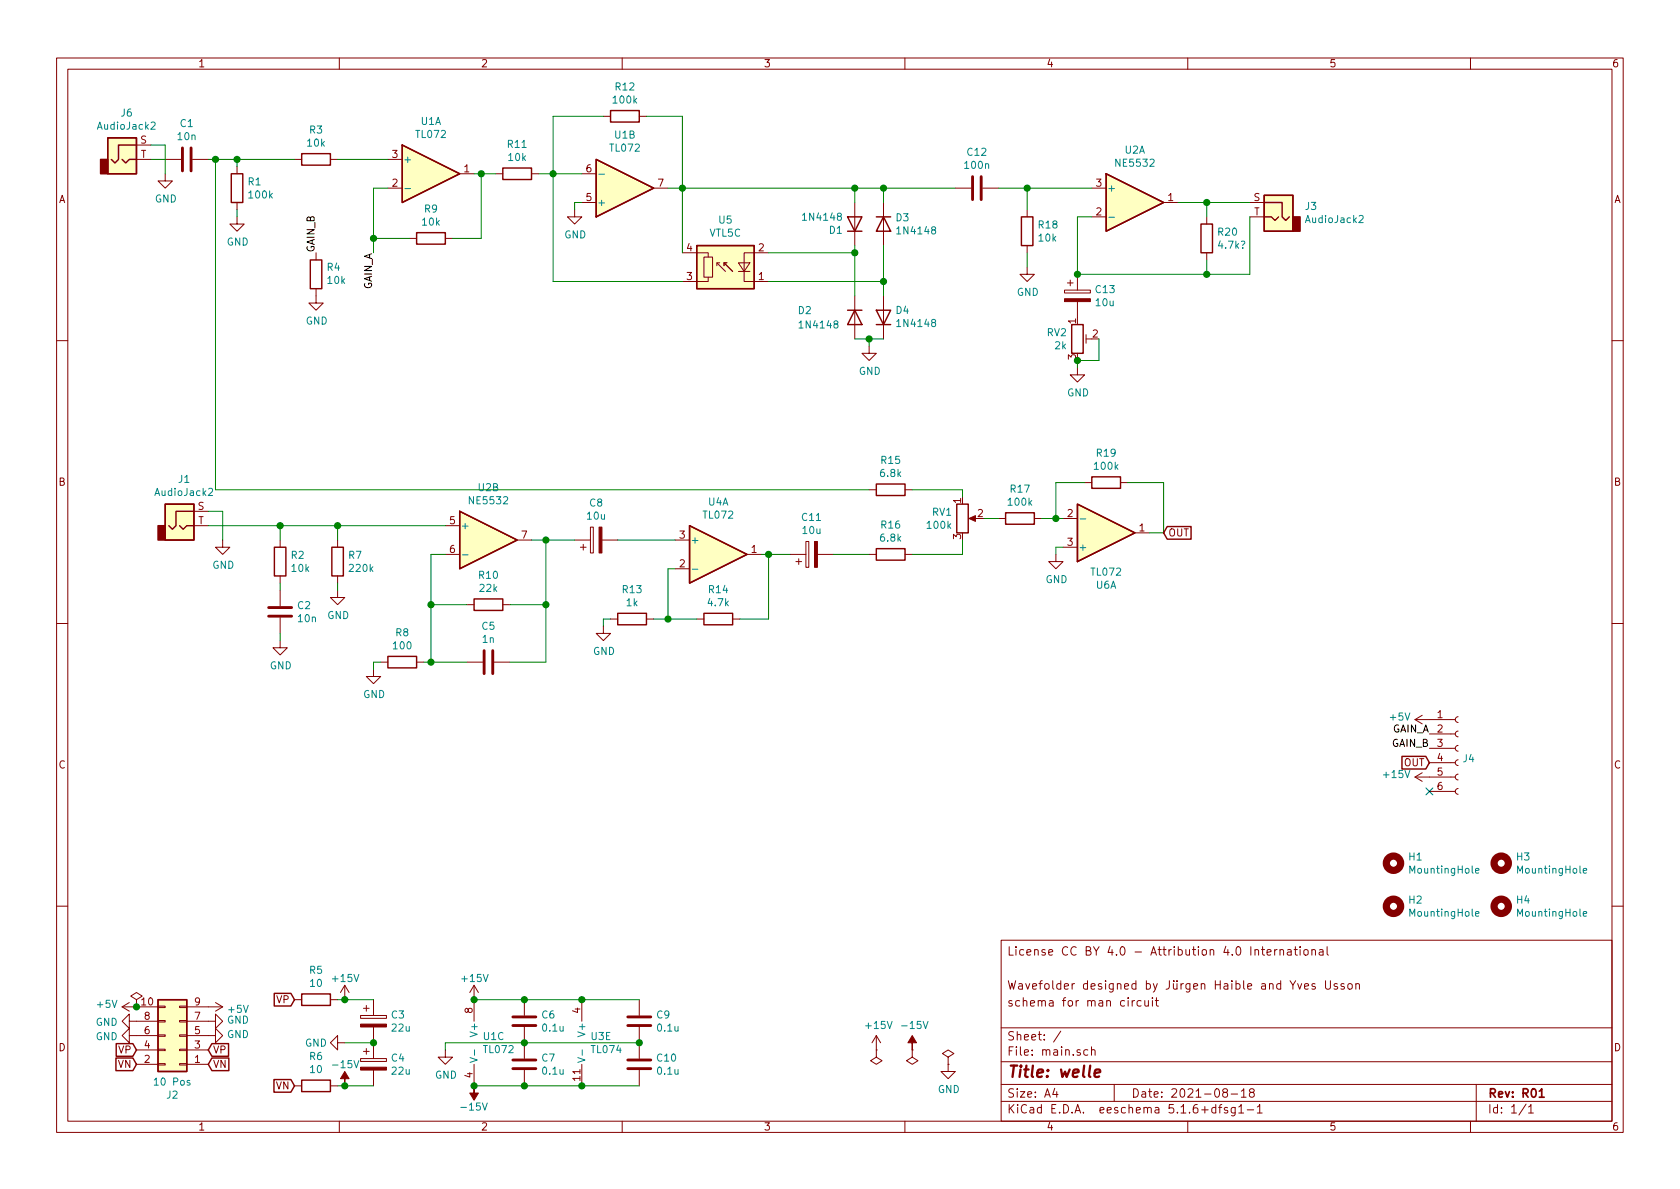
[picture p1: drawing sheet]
<svg xmlns="http://www.w3.org/2000/svg" width="297mm" height="210mm" viewBox="0 0 297 210" stroke-linecap="round" stroke-linejoin="round" font-family="sans-serif">
<g fill="none" stroke="#840000" stroke-width=".18">
<path d="M10 10.3h277v189.9h-277zM12 12.2h273v186.1h-273zM60 10.3v1.9M110 10.3v1.9M160 10.3v1.9M210 10.3v1.9M260 10.3v1.9M24.1 28.2h2.6M24.1 25.6h2.6M29.2 30.7v1.3h1.3l-1.3 1.3-1.3-1.3h1.3M29.2 28.2h2.8M34 28.2h2.8"/>
<path d="M41.9 38.3v1.3h1.3l-1.3 1.3-1.3-1.3h1.3M41.9 29.5v1.2M41.9 35.8v1.3M52.1 28.2h1.2M58.4 28.2h1.3M68.6 33.3h2.5M68.6 28.2h2.5M81.3 30.7h2.5M87.6 30.7h1.3M94 30.7h1.2M101.6 37.1v1.2h1.3l-1.3 1.3-1.3-1.3h1.3M102.9 30.7h2.5"/>
<path d="M102.9 35.8h2.5M106.7 20.6h1.2M113 20.6h1.3M115.6 33.3h2.5M151.1 35.8v7.6M156.2 35.8v7.6M168.9 33.3h2.8M173.7 33.3h2.8M181.6 37.1v1.2M193 33.3h2.6M193 38.3h2.6M205.7 35.8h2.6"/>
<path d="M213.4 38.3v1.3M221 35.8h2.5M221 38.3h2.5M55.9 51v2.6h1.2l-1.2 1.3-1.3-1.3h1.3M55.9 44.7v1.3M72.4 42.2h1.3M78.7 42.2h1.3M120.6 44.7h4.6v.8M124.5 45.5h1.5v3.5h-1.5zM125.2 49v.8h-4.6M126.7 46.5l1.6 1.5M127.3 46.5h-.6v.5"/>
<path d="M128 46.5l1.5 1.5M128.5 46.5h-.5v.5M130.6 46.5h2l-1 1.5zM130.6 48h2M135.9 44.7h-4.3v5.1h4.3M151.1 52.3v7.6M156.2 52.3v7.6M181.6 47.2v1.3h1.3l-1.3 1.3-1.3-1.3h1.3M181.6 43.4v1.3M188.2 51.3h4.6v.5h-4.6zM188.7 50h1M189.2 49.5v1"/>
<path d="M190.5 48.5v2.8M190.5 53.3v2.8M192 59.2v1.5M192 59.9h1M213.4 44.7v1.3M10 60.2h2M153.7 61.2v1.3h1.2l-1.2 1.2-1.3-1.2h1.3M190.5 65v1.3h1.3l-1.3 1.3-1.3-1.3h1.3M285 60.2h2M34.3 93h2.5M34.3 90.4h2.5M39.4 95.5v1.3h1.2l-1.2 1.2-1.3-1.2h1.3"/>
<path d="M49.5 95.5v1.3M59.7 95.5v1.3M78.7 93h2.6M78.7 98h2.6M91.4 95.5h2.6M101.6 95.5h2.8M102.6 96.8h1M103.1 96.3v1M104.4 93.2h.5v4.6h-.5zM106.4 95.5h2.8M119.4 95.5h2.5M132.1 98h2.5"/>
<path d="M139.7 98h2.8M140.7 99.3h1M141.2 98.8v1M142.5 95.8h.5v4.5h-.5zM144.5 98h2.8M153.7 98h1.2M153.7 86.6h1.2M160 98h1.3M160 86.6h1.3M171.7 91.7h1M176.5 91.7h1.3M182.9 91.7h1.2"/>
<path d="M186.7 98v1.3h1.3l-1.3 1.3-1.3-1.3h1.3M188 91.7h2.5M188 96.8h2.5M191.8 85.3h1.2M198.1 85.3h1.3M200.7 94.2h2.5M10 110.3h2M49.5 113.3v1.2h1.3l-1.3 1.3-1.2-1.3h1.2M49.5 101.8v1.3M49.5 104.4v2.8M49.5 109.2v2.8M59.7 104.4v1.3h1.3l-1.3 1.2-1.3-1.2h1.3"/>
<path d="M59.7 101.8v1.3M66 118.4v1.2h1.3l-1.3 1.3-1.2-1.3h1.2M67.3 117.1h1.3M73.7 117.1h1.2M82.5 106.9h1.3M82.5 117.1h2.8M87.4 117.1h2.8M88.9 106.9h1.3M106.7 110.7v1.3h1.2l-1.2 1.3-1.3-1.3h1.3M107.9 109.5h1.3M114.3 109.5h1.3M119.4 100.6h2.5"/>
<path d="M123.2 109.5h1.3M129.5 109.5h1.3M285 110.3h2M250.2 137.4h7.1M250.2 127.2h7.1M250.2 137.4l1.3 .8M250.2 127.2l1.3 .8M251.5 136.6l-1.3 .8M251.5 126.5l-1.3 .7M252.7 139.9h4.6M252.7 134.9h4.6M252.7 132.3h4.6"/>
<path d="M252.7 129.8h4.6M257.8 139.4l-.3 .1-.2 .4 .1 .4 .4 .2M257.8 136.9l-.3 .1-.2 .3 .1 .4 .4 .2M257.8 134.4l-.3 .1-.2 .3 .1 .4 .4 .2M257.8 131.8l-.3 .1-.2 .4 .1 .3 .4 .2M257.8 129.3l-.3 .1-.2 .3 .1 .4 .4 .2M257.8 126.7l-.3 .1-.2 .4 .1 .4 .4 .2M10 160.2h2M21.6 178h6.3M21.6 178l1.3 .8M22.9 177.3l-1.3 .7M24.1 176.8l1-.7-1-.6-1 .6 1 .7v1.2"/>
<path d="M24.1 178h.1M27.9 177.9h1.3v.3h-1.3zM31.7 177.9h1.3v.3h-1.3zM33 178h6.4M38.1 177.3l1.3 .7M39.4 178l-1.3 .8M52.1 176.8h1.2M58.4 176.8h1.3M61 174.2l-.8 1.3M61 174.2v2.6M61 174.2l.7 1.3M63.8 179.6h4.5v.5h-4.5z"/>
<path d="M64.3 178.3h1M64.8 177.8v1M66 176.8v2.8M83.8 174.2l-.7 1.3M83.8 174.2v6.4M83.8 174.2l.8 1.3M92.7 176.8v2.8M102.9 176.8v3.8M113 176.8v2.8M177 166.3h108v32h-108zM200.2 176.9v1M200.6 176.9l-.4 .3"/>
<path d="M201.8 177l-.5-.1-.3 .3 .1 .6 .2 .1 .5-.1M202.4 176.9l.1 .9 .3 .1 .2-.1M203 176.9v1M203.8 176.4v.2M203.8 176.9v1M204.3 176.9h.5M204.5 176.4v1.3l.3 .2M223 167.9h.6M223.2 167.4v1.3l.4 .2M224 168.4l.7-.1v-.3l-.5-.1-.2 .2 .1 .7h.6M225.4 167.9v1M225.8 167.9l-.4 .3"/>
<path d="M226.3 168l.2-.1 .4 .1v.9M226.3 167.9v1M227.7 168h.5l.1 .9M228.3 168.3h-.5l-.2 .2 .2 .4 .5-.1M228.8 167.9h.6M229 167.4v1.3l.4 .2M229.9 167.4v.2M229.9 167.9v1M230.6 168l.2-.1 .4 .1v.8l-.2 .1-.4-.1zM230.7 174.4l.7-.1-.1-.3-.4-.1-.2 .2v.7h.6M232 168l.2-.1 .3 .1 .1 .9M232 167.9v1"/>
<path d="M232.5 174l-.3-.1-.2 .2v.3l.5 .1v.3h-.5M233.3 168h.6v.9M233.9 168.3h-.4l-.3 .2 .3 .4 .4-.1M234.4 173.4v1.2l.2 .3h.3l.3-.3v-1.2M234.6 167.4v1.3l.3 .2M236.4 174a.37 .37 0 0 0-.5 .1v.3l.5 .1 .1 .1-.2 .3-.4-.1M237.6 174l-.3-.1-.2 .2 .1 .3 .4 .1v.3h-.5M238.4 174.1l.2-.2 .4 .2v.7l-.2 .1-.4-.1zM239.7 174.1l.2-.2 .4 .1 .1 .9M239.7 173.9v1M285 160.2h2M22.9 183.1v-1.2l-1.3 1.2 1.3 1.3v-1.3h5"/>
<path d="M22.9 180.6v-1.3l-1.3 1.3 1.3 1.3v-1.3h5M24.1 188.2h3.8M24.1 185.7h3.8M27.9 180.5h1.3v.2h-1.3zM27.9 185.5h1.3v.3h-1.3zM27.9 188.1h1.3v.2h-1.3zM27.9 183h1.3v.3h-1.3zM31.7 180.5h1.3v.2h-1.3zM31.7 185.5h1.3v.3h-1.3zM31.7 188.1h1.3v.2h-1.3zM31.7 183h1.3v.3h-1.3zM33 183.1h5.1v-1.2l1.3 1.2-1.3 1.3v-1.3"/>
<path d="M33 180.6h5.1v-1.3l1.3 1.3-1.3 1.3v-1.3M33 188.2h3.8M33 185.7h3.8M52.1 192h1.2M58.4 192h1.3M59.7 184.4v-1.3l-1.3 1.3 1.3 1.3v-1.3h1.3M60 198.3v1.9M63.8 187.2h4.5v.5h-4.5zM64.3 185.9h1M64.8 185.4v1M66 181.6v5.6M66 189.2v2.8"/>
<path d="M78.7 185.7v1.2h1.3l-1.3 1.3-1.2-1.3h1.2M83.8 188.2v3.8M92.7 181.6v5.6M92.7 189.2v2.8M102.9 188.2v3.8M110 198.3v1.9M113 181.6v5.6M113 189.2v2.8M154.9 185.7v1.2l1.1 .7-1.1 .6-1-.6 1-.7M154.9 185.7h.1M154.9 183.1l-.7 1.3M154.9 183.1v2.6"/>
<path d="M154.9 183.1l.8 1.3M160 198.3v1.9M161.3 185.7v1.2l1 .7-1 .6-1-.6 1-.7M161.3 185.7h.1M167.6 186.9l1.1-.6-1.1-.6-1 .6 1 .6v1.3M167.6 188.2h.1M167.6 188.2v1.3h1.3l-1.3 1.2-1.2-1.2h1.2M177 194.8h108M177 191.8h108M177 187.8h108M177 181.8h108M186.5 192.5l-.4 1h1"/>
<path d="M186.8 193v1M187.6 182.3l-1.3 2M192.3 185.7l-.4-.1-.3 .3 .1 .6 .2 .1 .4-.1M193 185.7l.2-.1 .3 .1 .1 .9M193 185.1v1.5M197 191.8v3M210 198.3v1.9M215 195.9l-.5-.1-.3 .3 .1 .6 .2 .1 .5-.1M215 195.3v1.5M215.5 195.8h.5M216 195.3l-.3 .2v1.3M216.5 193.2l-.3-.3 .1-.2a.48 .48 0 0 1 .6-.1l.1 .2-.1 .3-.6 .1a.48 .48 0 0 0 0 .7l.2 .1 .5-.1v-.4l-.2-.3"/>
<path d="M217 195.9l-.3-.1-.2 .2v.3l.5 .1v.3h-.5M217.7 193.5h1.1M218.4 195.8v1.2l-.3 .3h-.3M218.4 195.9l-.4-.1-.3 .3 .1 .6h.6M219 195.8l.5-.5v1.5M219 196.8h.9M219.5 193l.4-.5v1.5M219.5 194h.8M220.5 196.3h1.2M221.2 193.2l-.3-.3 .1-.2 .2-.2 .4 .1 .2 .2-.1 .2-.6 .2a.48 .48 0 0 0-.1 .7l.2 .1 .5-.1a.48 .48 0 0 0-.1-.7h-.1M222.3 195.8l.4-.5v1.5M222.3 196.8h.9"/>
<path d="M260 198.3v1.9M261 191.8v6.5M269.8 195.2l-1.2 2M270.3 195.8l.4-.5v1.5M270.3 196.8h.8"/>
</g>
<path d="M272.2 193l.4-.5v1.5M272.2 194h.8" fill="none" stroke="#840000" stroke-width=".3"/>
<path d="M193.5 189.8l1-.2v-.4h-.8l-.2 1 .3 .2 .5-.1" fill="none" stroke="#840000" stroke-width=".41"/>
<g fill="none" stroke="#840000" stroke-width=".25">
<path d="M107.9 19.6h5.1v2h-5.1zM19 24.4h5.1v6.3h-5.1zM21.6 28.2l.6 .6 .7-.6h1.2M24.1 25.6h-3.1v2.6l-.7 .6-.6-.6M40.9 30.7h2v5.1h-2zM53.3 27.2h5.1v2h-5.1zM71.1 25.6l10.2 5.1-10.2 5.1zM88.9 29.7h5.1v2h-5.1zM105.4 28.2l10.2 5.1-10.2 5zM149.9 38.3h2.5l-1.3 2.6zM154.9 38.3h2.6M156.2 38.3l1.3 2.6h-2.6z"/>
<path d="M180.6 38.3h2v5.1h-2zM195.6 30.7l10.1 5.1-10.1 5.1zM212.3 39.6h2.1v5.1h-2.1zM223.5 34.5h5.1v6.4h-5.1zM223.5 38.3h1.3l.6 .7 .7-.7M223.5 35.8h3.2v2.5l.6 .7 .7-.7M54.9 46h2v5h-2zM73.7 41.1h5v2.1h-5zM123.2 43.4h10.1v7.6h-10.1zM149.9 40.9h2.5M149.9 54.9h2.5M151.1 54.9l1.3 2.5h-2.5z"/>
<path d="M154.9 54.9h2.6l-1.3 2.5zM154.9 57.4h2.6M189.5 57.4h2v5.1h-2zM29.2 89.1h5.1v6.4h-5.1zM31.7 93l.7 .6 .6-.6h1.3M34.3 90.4h-3.2v2.6l-.6 .6-.7-.6M48.5 96.8h2v5h-2zM58.7 96.8h2v5h-2zM81.3 90.4l10.1 5.1-10.1 5.1zM121.9 93l10.2 5-10.2 5.1zM154.9 85.6h5.1v2h-5.1zM154.9 97h5.1v2.1h-5.1z"/>
<path d="M169.2 89.1h2v5.1h-2zM177.8 90.7h5.1v2h-5.1zM190.5 89.1l10.2 5.1-10.2 5.1zM193 84.3h5.1v2.1h-5.1zM206.4 93.1h4.2v2.2h-4.2l-.7-1.1zM68.6 116.1h5.1v2h-5.1zM83.8 105.9h5.1v2h-5.1zM109.2 108.5h5.1v2h-5.1zM124.5 108.5h5v2h-5zM247.9 133.8h4.2l.6 1.1-.6 1.1h-4.2zM27.9 176.8h5.1v12.7h-5.1zM48.5 175.7h2.9l.7 1.1-.7 1.1h-2.9z"/>
<path d="M53.3 175.8h5.1v2h-5.1zM20.5 187.1h3l.6 1.1-.6 1.1h-3zM20.5 184.6h3l.6 1.1-.6 1.1h-3zM37.5 184.6h2.9v2.2h-2.9l-.7-1.1zM37.5 187.1h3v2.2h-3l-.7-1.1zM48.4 190.9h3l.7 1.1-.7 1.1h-3zM53.3 191h5.1v2h-5.1z"/>
</g>
<g fill="#ffffc2" stroke="#ffffc2" stroke-width=".18">
<path d="M71.1 25.6l10.2 5.1-10.2 5.1z"/>
<path d="M81.3 90.4l10.1 5.1-10.1 5.1z"/>
<path d="M190.5 89.1l10.2 5.1-10.2 5.1z"/>
<path d="M123.2 43.4h10.1v7.6h-10.1z"/>
<path d="M195.6 30.7l10.1 5.1-10.1 5.1z"/>
<path d="M223.5 34.5h5.1v6.4h-5.1z"/>
<path d="M105.4 28.2l10.2 5.1-10.2 5z"/>
<path d="M29.2 89.1h5.1v6.4h-5.1z"/>
<path d="M27.9 176.8h5.1v12.7h-5.1z"/>
<path d="M19 24.4h5.1v6.3h-5.1z"/>
<path d="M121.9 93l10.2 5-10.2 5.1z"/>
</g>
<g fill="none" stroke="#008484" stroke-width=".18">
<path d="M26.7 21.7l.5-.1 .2 .3v.2l-.8 .8h.8M71.6 33.3h1M105.9 30.8h1M196.1 38.4h1M240.3 38.2l.5-.1 .2 .3v.3l-.8 .7h.8M36.9 86.5l.5-.1 .2 .3-.1 .2-.7 .7h.8M81.8 98.1h1M191 91.8h1M122.4 100.7h1M260.9 154l.6-.1-.1-.3h-.3l-.2 .1 .1 .7h.4M279.9 154l.6-.1v-.3h-.4l-.2 .1 .1 .7h.5M260.9 161.6l.6-.1-.1-.3h-.3l-.2 .2 .1 .6h.4"/>
<path d="M279.9 161.6l.6-.1v-.3h-.4l-.2 .2 .1 .6h.5M83.1 187l1.3 .4-1.3 .5M83.9 185.6v1M102.2 187l1.2 .4-1.2 .5M102.9 185.6v1"/>
</g>
<g fill="none" stroke="#840000" stroke-width=".51">
<path d="M32.3 26.2v4M33.8 26.2v4M172 31.2v4.1M173.5 31.2v4.1M47.5 109h4.1M47.5 107.4h4.1M85.6 115.1v4M87.1 115.1v4M90.7 179.8h4M111 179.8h4.1M90.7 181.4h4M90.7 189h4"/>
<path d="M90.7 187.4h4M111 181.4h4.1M111 189h4.1M111 187.4h4.1"/>
</g>
<g fill="#840000" stroke="#840000" stroke-width=".18">
<path d="M171.3 91.7l1.2-.5v1z"/>
<path d="M83.8 192v1.3h.8l-.8 1.3-.7-1.3h.7z"/>
<path d="M105.9 93.2h.5v4.6h-.5z"/>
<path d="M188.2 52.8h4.6v.5h-4.6z"/>
<path d="M144 95.8h.5v4.5h-.5z"/>
<path d="M61 189.5l.7 1.2h-.7v1.3v-1.3h-.8z"/>
<path d="M63.8 188.7h4.5v.5h-4.5z"/>
<path d="M63.8 181.1h4.5v.5h-4.5z"/>
<path d="M161.3 183.1l.8 1.3h-.8v1.3v-1.3h-.8z"/>
</g>
<g fill="#840000" stroke="#840000" stroke-width=".25">
<path d="M228.6 38.3h1.3v2.6h-1.3z"/>
<path d="M27.9 93h1.3v2.5h-1.3z"/>
<path d="M17.8 28.2h1.2v2.5h-1.2z"/>
</g>
<g fill="none" stroke="#840000" stroke-width="1.3">
<circle cx="246.4" cy="152.6" r="1.27"/>
<circle cx="265.4" cy="152.6" r="1.27"/>
<circle cx="246.4" cy="160.3" r="1.27"/>
<circle cx="265.4" cy="160.3" r="1.27"/>
</g>
<g fill="none" stroke="#008400" stroke-width=".18">
<path d="M26.7 25.6h2.5v5.1M26.7 28.2h2.5M36.8 28.2h15.3M38.1 28.2v58.4h115.6M41.9 28.2v1.3M41.9 37.1v1.2M59.7 28.2h8.9M68.6 33.3h-2.6v11.4M83.8 30.7h3.8M85.1 30.7v11.5h-5.1M95.2 30.7h7.7M102.9 35.8h-1.3v1.3"/>
<path d="M106.7 20.6h-8.9v29.2h22.8M114.3 20.6h6.3v24.1M118.1 33.3h50.8M151.1 33.3v2.5M156.2 33.3v2.5M176.5 33.3h16.5M181.6 33.3v3.8M193 38.3h-2.5v10.2h30.5v-10.2M208.3 35.8h12.7M213.4 35.8v2.5M66 42.2h6.4M135.9 49.8h20.3"/>
<path d="M135.9 44.7h15.2M151.1 59.9h5.1M151.1 43.4v8.9M153.7 59.9v1.3M156.2 43.4v8.9M181.6 44.7v2.5M194.3 59.9v3.8h-3.8v1.3M213.4 46v2.5M36.8 93h41.9M36.8 90.4h2.6v5.1M49.5 93v2.5M59.7 93v2.5"/>
<path d="M78.7 98h-2.5v19.1M94 95.5h7.6M96.5 95.5v21.6h-6.3M109.2 95.5h10.2M134.6 98h5.1M135.9 98v11.5h-5.1M147.3 98h6.4M161.3 86.6h8.9v1.3M170.2 95.5v2.5h-8.9M174 91.7h2.5M184.1 91.7h3.9M188 96.8h-1.3v1.2"/>
<path d="M191.8 85.3h-5.1v6.4M199.4 85.3h6.3v8.9h-2.5M49.5 103.1v1.3M49.5 112v1.3M59.7 103.1v1.3M67.3 117.1h-1.3v1.3M74.9 117.1h7.6M76.2 106.9h6.3M90.2 106.9h6.3M107.9 109.5h-1.2v1.2M115.6 109.5h7.6M119.4 100.6h-1.3v8.9"/>
<path d="M59.7 176.8h6.3M83.8 176.8h29.2M59.7 192h6.3M61 184.4h5M83.8 192h29.2M113 184.4h-34.3v1.3"/>
</g>
<g fill="#008400" stroke="#008400" stroke-width=".25">
<circle cx="61" cy="192" r=".51"/>
<circle cx="156.2" cy="49.8" r=".51"/>
<circle cx="118.1" cy="109.5" r=".51"/>
<circle cx="85.1" cy="30.7" r=".51"/>
<circle cx="190.5" cy="63.7" r=".51"/>
<circle cx="97.8" cy="30.7" r=".51"/>
<circle cx="96.5" cy="95.5" r=".51"/>
<circle cx="181.6" cy="33.3" r=".51"/>
<circle cx="120.7" cy="33.3" r=".51"/>
<circle cx="151.1" cy="44.7" r=".51"/>
<circle cx="66" cy="184.4" r=".51"/>
<circle cx="135.9" cy="98" r=".51"/>
<circle cx="151.1" cy="33.3" r=".51"/>
<circle cx="61" cy="176.8" r=".51"/>
<circle cx="38.1" cy="28.2" r=".51"/>
<circle cx="156.2" cy="33.3" r=".51"/>
<circle cx="24.1" cy="178" r=".51"/>
<circle cx="153.7" cy="59.9" r=".51"/>
<circle cx="59.7" cy="93" r=".51"/>
<circle cx="96.5" cy="106.9" r=".51"/>
<circle cx="186.7" cy="91.7" r=".51"/>
<circle cx="83.8" cy="192" r=".51"/>
<circle cx="76.2" cy="106.9" r=".51"/>
<circle cx="83.8" cy="176.8" r=".51"/>
<circle cx="92.7" cy="176.8" r=".51"/>
<circle cx="76.2" cy="117.1" r=".51"/>
<circle cx="49.5" cy="93" r=".51"/>
<circle cx="213.4" cy="35.8" r=".51"/>
<circle cx="113" cy="184.4" r=".51"/>
<circle cx="66" cy="42.2" r=".51"/>
<circle cx="102.9" cy="176.8" r=".51"/>
<circle cx="102.9" cy="192" r=".51"/>
<circle cx="41.9" cy="28.2" r=".51"/>
<circle cx="92.7" cy="192" r=".51"/>
<circle cx="213.4" cy="48.5" r=".51"/>
<circle cx="92.7" cy="184.4" r=".51"/>
<circle cx="190.5" cy="48.5" r=".51"/>
</g>
<path d="M252.1 139.3l1.2 1.3M253.3 139.3l-1.2 1.3" fill="none" stroke="#000084" stroke-width=".18"/>
<text font-size="2.8" fill="#840000" x="178" y="190.5">Title: welle</text>
<g font-size="2.1" fill="#840000">
<text x="178" y="169">License CC BY 4.0 - Attribution 4.0 International</text>
<text x="178" y="178">schema for man circuit</text>
<text x="178" y="175">Wavefolder designed by Jürgen Haible and Yves Usson</text>
<text x="178" y="184">Sheet: /</text>
<text x="178" y="186.7">File: main.sch</text>
<text x="178" y="196.9">KiCad E.D.A. eeschema 5.1.6+dfsg1-1</text>
<text x="178" y="194.1">Size: A4</text>
<text x="200" y="194.1">Date: 2021-08-18</text>
<text x="263" y="194.1">Rev: R01</text>
<text x="263" y="196.9">Id: 1/1</text>
</g>
<g font-size="1.8" fill="#840000">
<text x="35" y="11.9">1</text>
<text x="85" y="11.9">2</text>
<text x="135" y="11.9">3</text>
<text x="185" y="11.9">4</text>
<text x="235" y="11.9">5</text>
<text x="285" y="11.9">6</text>
<text x="24.8" y="25.4">S</text>
<text x="24.9" y="27.9">T</text>
<text x="69.4" y="27.9">3</text>
<text x="10.4" y="35.9">A</text>
<text x="69.4" y="33">2</text>
<text x="82.1" y="30.5">1</text>
<text x="103.7" y="35.6">5</text>
<text x="103.7" y="30.5">6</text>
<text x="116.4" y="33">7</text>
<text x="193.8" y="33">3</text>
<text x="206.5" y="35.6">1</text>
<text x="221.7" y="35.6">S</text>
<text x="285.4" y="35.9">A</text>
<text x="193.8" y="38.1">2</text>
<text x="221.7" y="38.1">T</text>
<text x="121.4" y="44.4">4</text>
<text x="134.1" y="44.4">2</text>
<text x="121.4" y="49.5">3</text>
<text x="134.1" y="49.5">1</text>
<text x="190.2" y="57.2" transform="rotate(-90 190.2 57.2)">1</text>
<text x="193.2" y="59.7">2</text>
<text x="190.2" y="63.6" transform="rotate(-90 190.2 63.6)">3</text>
<text x="10.4" y="85.9">B</text>
<text x="169.9" y="89" transform="rotate(-90 169.9 89)">1</text>
<text x="285.4" y="85.9">B</text>
<text x="35" y="90.2">S</text>
<text x="35" y="92.7">T</text>
<text x="79.5" y="92.7">5</text>
<text x="92.2" y="95.2">7</text>
<text x="120.2" y="95.2">3</text>
<text x="169.9" y="95.3" transform="rotate(-90 169.9 95.3)">3</text>
<text x="172.9" y="91.4">2</text>
<text x="188.7" y="91.4">2</text>
<text x="201.4" y="94">1</text>
<text x="206.5" y="94.9">OUT</text>
<text x="79.5" y="97.8">6</text>
<text x="120.2" y="100.3">2</text>
<text x="132.9" y="97.8">1</text>
<text x="188.7" y="96.5">3</text>
<text x="254.2" y="127">1</text>
<text x="254.2" y="129.5">2</text>
<text x="10.4" y="135.9">C</text>
<text x="248.2" y="135.5">OUT</text>
<text x="254.2" y="132.1">3</text>
<text x="254.2" y="134.6">4</text>
<text x="254.2" y="137.2">5</text>
<text x="285.4" y="135.9">C</text>
<text x="254.2" y="139.7">6</text>
<text x="25.1" y="177.8">10</text>
<text x="34.4" y="177.8">9</text>
<text x="48.9" y="177.4">VP</text>
<text x="83.6" y="179.2" transform="rotate(-90 83.6 179.2)">8</text>
<text x="102.6" y="179.2" transform="rotate(-90 102.6 179.2)">4</text>
<text x="10.4" y="185.9">D</text>
<text x="25.6" y="185.4">4</text>
<text x="25.6" y="182.9">6</text>
<text x="25.6" y="180.3">8</text>
<text x="34.4" y="185.4">3</text>
<text x="34.4" y="182.9">5</text>
<text x="34.4" y="180.3">7</text>
<text x="285.4" y="185.9">D</text>
<text x="20.9" y="188.8">VN</text>
<text x="21" y="186.3">VP</text>
<text x="25.6" y="188">2</text>
<text x="34.4" y="188">1</text>
<text x="37.6" y="186.3">VP</text>
<text x="37.6" y="188.8">VN</text>
<text x="83.6" y="190.6" transform="rotate(-90 83.6 190.6)">4</text>
<text x="102.6" y="191.1" transform="rotate(-90 102.6 191.1)">11</text>
<text x="48.8" y="192.7">VN</text>
<text x="35" y="199.9">1</text>
<text x="85" y="199.9">2</text>
<text x="135" y="199.9">3</text>
<text x="185" y="199.9">4</text>
<text x="235" y="199.9">5</text>
<text x="285" y="199.9">6</text>
</g>
<g font-size="1.8" fill="#008484">
<text x="108.9" y="16">R12</text>
<text x="17.4" y="22.9">AudioJack2</text>
<text x="21.4" y="20.6">J6</text>
<text x="31.9" y="22.5">C1</text>
<text x="54.8" y="23.6">R3</text>
<text x="74.4" y="22.1">U1A</text>
<text x="108.5" y="18.3">100k</text>
<text x="31.5" y="24.8">10n</text>
<text x="54.4" y="25.9">10k</text>
<text x="71.2" y="28.8">+</text>
<text x="73.7" y="24.4">TL072</text>
<text x="89.8" y="26.2">R11</text>
<text x="90" y="28.5">10k</text>
<text x="107.9" y="26.8">TL072</text>
<text x="108.7" y="24.5">U1B</text>
<text x="170.7" y="29.9">100n</text>
<text x="171.1" y="27.6">C12</text>
<text x="197.5" y="29.5">NE5532</text>
<text x="198.9" y="27.2">U2A</text>
<text x="27.4" y="35.8">GND</text>
<text x="43.9" y="32.8">R1</text>
<text x="44.1" y="35.1">100k</text>
<text x="195.7" y="33.9">+</text>
<text x="74.7" y="39.9">10k</text>
<text x="75.1" y="37.6">R9</text>
<text x="105.5" y="36.4">+</text>
<text x="125.5" y="41.9">VTL5C</text>
<text x="127.2" y="39.5">U5</text>
<text x="142.2" y="39">1N4148</text>
<text x="146.7" y="41.3">D1</text>
<text x="158.4" y="39.1">D3</text>
<text x="158.9" y="41.4">1N4148</text>
<text x="183.7" y="40.4">R18</text>
<text x="215.4" y="41.7">R20</text>
<text x="230.8" y="37.1">J3</text>
<text x="231" y="39.4">AudioJack2</text>
<text x="40.1" y="43.4">GND</text>
<text x="57.9" y="47.9">R4</text>
<text x="99.8" y="42.2">GND</text>
<text x="183.7" y="42.7">10k</text>
<text x="215.5" y="44">4.7k?</text>
<text x="58" y="50.2">10k</text>
<text x="179.8" y="52.3">GND</text>
<text x="193.8" y="51.8">C13</text>
<text x="54.1" y="57.4">GND</text>
<text x="141.2" y="55.5">D2</text>
<text x="141.6" y="58.1">1N4148</text>
<text x="158.4" y="55.5">D4</text>
<text x="158.9" y="57.8">1N4148</text>
<text x="185.2" y="59.5">RV2</text>
<text x="193.8" y="54.1">10u</text>
<text x="186.6" y="61.8">2k</text>
<text x="151.8" y="66.3">GND</text>
<text x="188.7" y="70.1">GND</text>
<text x="155.9" y="82">R15</text>
<text x="193.6" y="83.1">100k</text>
<text x="194" y="80.8">R19</text>
<text x="27.6" y="87.7">AudioJack2</text>
<text x="31.6" y="85.4">J1</text>
<text x="83.2" y="89.2">NE5532</text>
<text x="84.6" y="86.9">U2B</text>
<text x="104.3" y="89.6">C8</text>
<text x="125.2" y="89.4">U4A</text>
<text x="155.8" y="84.3">6.8k</text>
<text x="178.4" y="89.4">100k</text>
<text x="178.7" y="87.1">R17</text>
<text x="81.4" y="93.6">+</text>
<text x="103.9" y="91.9">10u</text>
<text x="124.5" y="91.7">TL072</text>
<text x="141.9" y="92.1">C11</text>
<text x="142" y="94.4">10u</text>
<text x="155.8" y="95.8">6.8k</text>
<text x="155.9" y="93.5">R16</text>
<text x="164.1" y="93.5">100k</text>
<text x="164.9" y="91.2">RV1</text>
<text x="37.5" y="100.6">GND</text>
<text x="51.5" y="98.8">R2</text>
<text x="51.6" y="101.1">10k</text>
<text x="61.7" y="98.8">R7</text>
<text x="61.9" y="101.1">220k</text>
<text x="122" y="96.1">+</text>
<text x="190.6" y="97.4">+</text>
<text x="193" y="101.8">TL072</text>
<text x="52.7" y="107.7">C2</text>
<text x="84.7" y="102.4">R10</text>
<text x="84.9" y="104.7">22k</text>
<text x="110.1" y="104.9">R13</text>
<text x="110.8" y="107.2">1k</text>
<text x="125.3" y="107.2">4.7k</text>
<text x="125.4" y="104.9">R14</text>
<text x="184.9" y="103.1">GND</text>
<text x="193.8" y="104.1">U6A</text>
<text x="52.8" y="110">10n</text>
<text x="57.9" y="109.5">GND</text>
<text x="70" y="112.5">R8</text>
<text x="85.2" y="111.4">C5</text>
<text x="85.3" y="113.7">1n</text>
<text x="47.7" y="118.4">GND</text>
<text x="69.6" y="114.8">100</text>
<text x="104.9" y="115.8">GND</text>
<text x="64.2" y="123.4">GND</text>
<text x="245.9" y="127.4">+5V</text>
<text x="244.8" y="137.6">+15V</text>
<text x="258.7" y="134.8">J4</text>
<text x="249.1" y="152.2">H1</text>
<text x="249.5" y="154.5">MountingHole</text>
<text x="268.2" y="152.2">H3</text>
<text x="268.5" y="154.5">MountingHole</text>
<text x="249.1" y="159.8">H2</text>
<text x="268.2" y="159.8">H4</text>
<text x="249.5" y="162.1">MountingHole</text>
<text x="268.5" y="162.1">MountingHole</text>
<text x="54.8" y="172.2">R5</text>
<text x="59" y="173.7">+15V</text>
<text x="81.8" y="173.7">+15V</text>
<text x="17.3" y="178.2">+5V</text>
<text x="40.5" y="179.1">+5V</text>
<text x="54.9" y="174.5">10</text>
<text x="16.9" y="183.9">GND</text>
<text x="16.9" y="181.4">GND</text>
<text x="40.1" y="183.6">GND</text>
<text x="40.1" y="181">GND</text>
<text x="53.9" y="185.1">GND</text>
<text x="69.2" y="180.1">C3</text>
<text x="69.4" y="182.4">22u</text>
<text x="84.5" y="182.9" transform="rotate(-90 84.5 182.9)">V+</text>
<text x="85.5" y="183.9">U1C</text>
<text x="95.8" y="180.1">C6</text>
<text x="96" y="182.4">0.1u</text>
<text x="103.5" y="182.9" transform="rotate(-90 103.5 182.9)">V+</text>
<text x="104.5" y="183.9">U3E</text>
<text x="116.2" y="180.1">C9</text>
<text x="116.4" y="182.4">0.1u</text>
<text x="153.2" y="182">+15V</text>
<text x="159.8" y="182">-15V</text>
<text x="27.6" y="192">10 Pos</text>
<text x="54.8" y="187.4">R6</text>
<text x="54.9" y="189.8">10</text>
<text x="59.2" y="188.9">-15V</text>
<text x="69.2" y="187.7">C4</text>
<text x="69.4" y="190">22u</text>
<text x="76.9" y="190.7">GND</text>
<text x="85.6" y="186.2">TL072</text>
<text x="95.8" y="187.7">C7</text>
<text x="96" y="190">0.1u</text>
<text x="104.7" y="186.2">TL074</text>
<text x="116.2" y="187.7">C10</text>
<text x="116.4" y="190">0.1u</text>
<text x="29.5" y="194.3">J2</text>
<text x="81.9" y="196.4">-15V</text>
<text x="165.8" y="193.3">GND</text>
</g>
<g font-size="1.8">
<text x="55.6" y="44.7" transform="rotate(-90 55.6 44.7)">GAIN_B</text>
<text x="65.8" y="51.4" transform="rotate(-90 65.8 51.4)">GAIN_A</text>
<text x="246" y="129.5">GAIN_A</text>
<text x="246" y="132.1">GAIN_B</text>
</g>
</svg>
